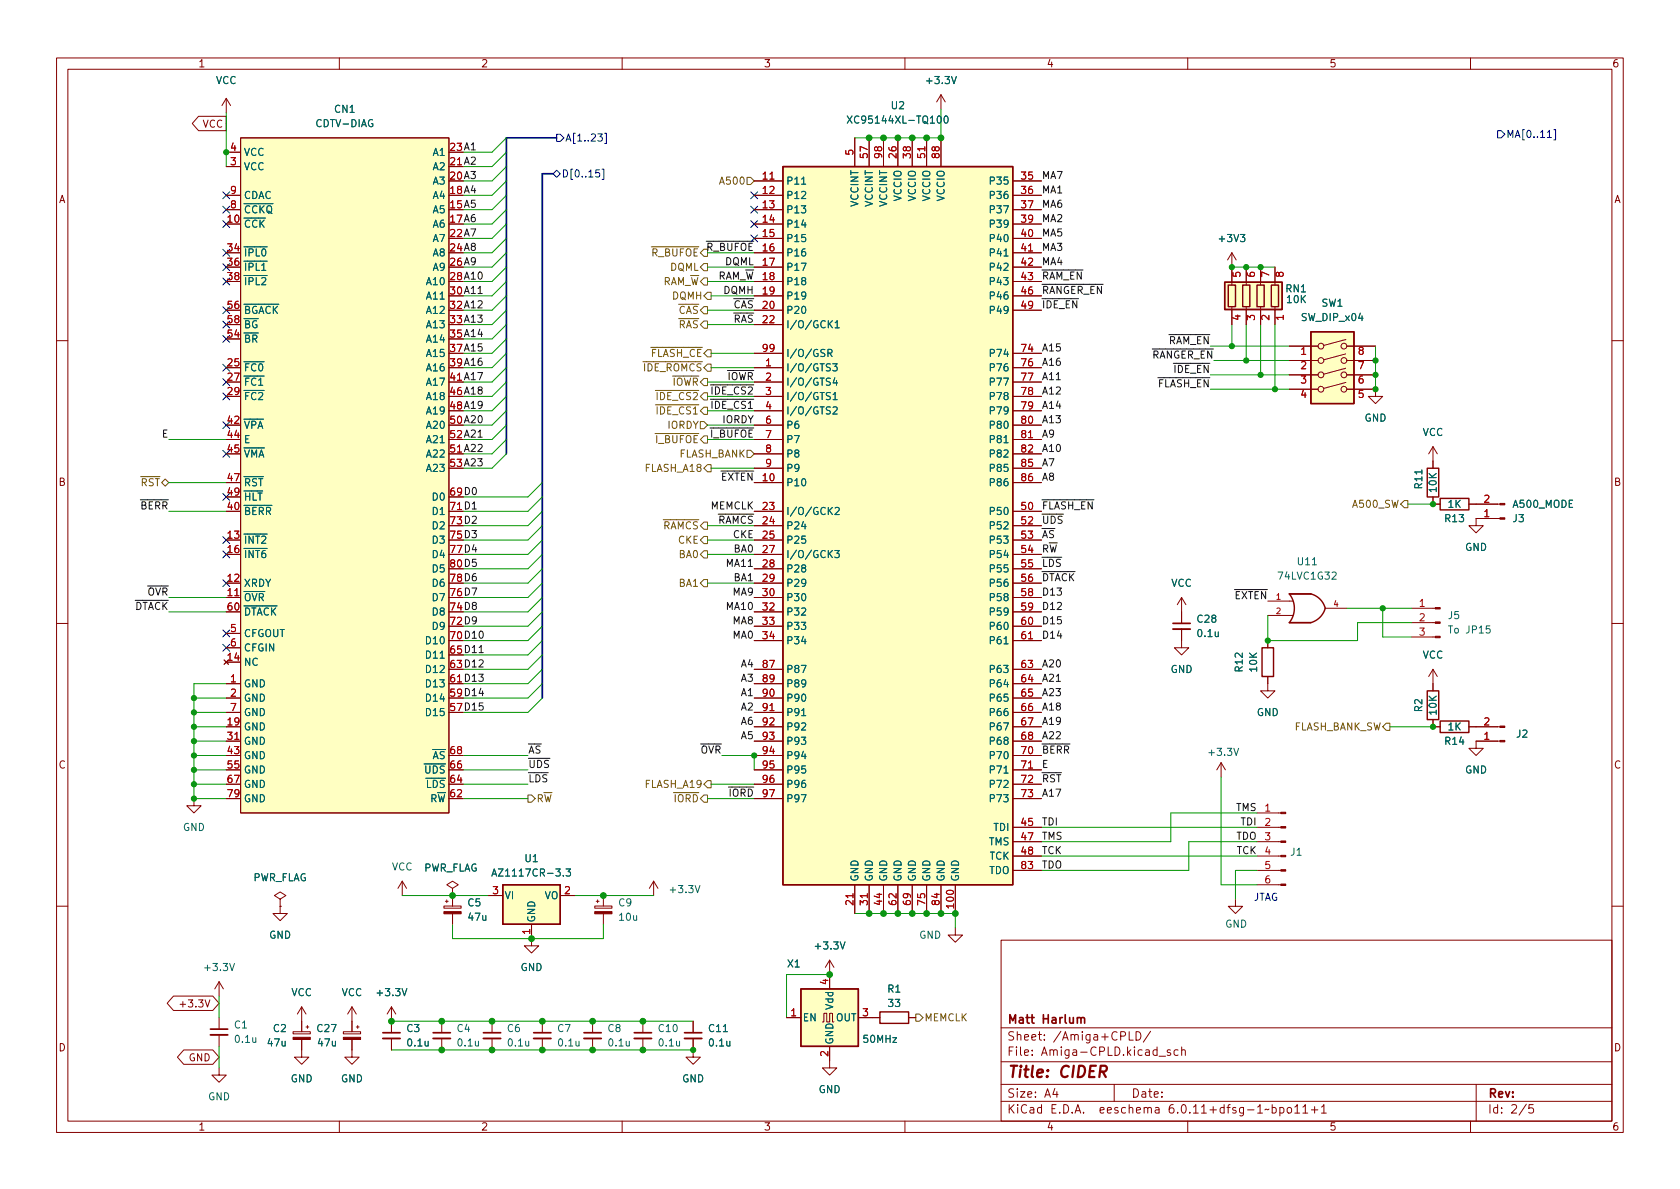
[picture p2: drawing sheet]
<svg xmlns="http://www.w3.org/2000/svg" width="297mm" height="210mm" viewBox="0 0 297 210" stroke-linecap="round" stroke-linejoin="round" font-family="sans-serif">
<g fill="none" stroke="#840000" stroke-width=".18">
<path d="M10 10.2h277v190.1h-277zM12 12.2h273v186.1h-273zM40 17.4l-.8 1.3M40 17.4v2.5M40 17.4l.8 1.3M60 10.2v2M110 10.2v2M160 10.2v2M166.4 16.8v2.5M166.4 16.8l-.8 1.2M166.4 16.8l.7 1.2M210 10.2v2"/>
<path d="M260 10.2v2M35.1 20.6h4.9v2.5h-4.9l-1.1-1.3zM40 39.6h2.5M40 29.5h2.5M40 26.9h2.5M40 37.1h2.5M40 34.5h2.5M42.5 24.4h36.9v119.4h-36.9zM133.3 39.6h5.1M133.3 37.1h5.1M133.3 34.5h5.1M133.3 32h5.1"/>
<path d="M151.1 24.4v5.1M153.7 24.4v5.1M156.2 24.4v5.1M158.7 24.4v5.1M161.3 24.4v5.1M163.8 24.4v5.1M166.4 24.4v5.1M179.1 39.6h5M179.1 37.1h5M179.1 34.5h5M179.1 32h5M40 44.7h2.5"/>
<path d="M40 47.2h2.5M40 49.8h2.5M40 59.9h2.5M40 54.9h2.5M40 57.4h2.5M133.3 44.7h5.1M133.3 47.2h5.1M133.3 49.8h5.1M133.3 54.9h5.1M133.3 57.4h5.1M133.3 42.2h5.1M133.3 52.3h5.1"/>
<path d="M179.1 44.7h5M179.1 47.2h5M179.1 49.8h5M179.1 54.9h5M179.1 42.2h5M179.1 52.3h5M217.8 44.7l-.8 1.3M217.8 44.7v5.7M217.8 54.2v3.2M217.8 44.7l.8 1.3M220.3 47.2v3.2M220.3 54.2v3.2"/>
<path d="M222.9 47.2v3.2M222.9 54.2v3.2M225.4 47.2v3.2M225.4 54.2v3.2M10 60.2h2M40 65h2.5M40 67.6h2.5M40 70.1h2.5M40 75.2h2.5M40 77.7h2.5M133.3 65h5.1M133.3 67.6h5.1"/>
<path d="M133.3 70.1h5.1M133.3 75.2h5.1M133.3 77.7h5.1M133.3 72.6h5.1M133.3 62.5h5.1M179.1 65h5M179.1 67.6h5M179.1 70.1h5M179.1 75.2h5M179.1 77.7h5M179.1 72.6h5M179.1 62.5h5"/>
<path d="M228 61.2h5M228 63.7h5M228 66.3h5M228 68.8h5M237.9 67.6l-3.8 1.1M237.9 65.1l-3.8 1.1M237.9 62.6l-3.8 1M237.9 60l-3.8 1.1M238.1 68.8h5.1v1.3h1.3l-1.3 1.3-1.3-1.3h1.3M238.1 61.2h5.1M238.1 63.7h5.1M238.1 66.3h5.1"/>
<path d="M253.4 79v3.8M253.4 79l-.8 1.3M253.4 79l.7 1.3M285 60.2h2M40 95.5h2.5M40 98h2.5M40 90.4h2.5M40 80.3h2.5M40 85.3h2.5M40 87.9h2.5M133.3 95.5h5.1M133.3 98h5.1"/>
<path d="M133.3 90.4h5.1M133.3 80.3h5.1M133.3 85.3h5.1M133.3 93h5.1M133.3 82.8h5.1M179.1 95.5h5M179.1 98h5M179.1 90.4h5M179.1 80.3h5M179.1 85.3h5M179.1 93h5M179.1 82.8h5"/>
<path d="M253.4 87.9v1.2h1.2M259.7 89.1h5.5M265.2 91.7h-4.2v1.3h1.3l-1.3 1.2-1.3-1.2h1.3M10 110.2h2M39.6 116.7l.8 .8M40 105.7h2.5M40 103.1h2.5M40 117.1h2.5M40 112h2.5M40 114.5h2.5M40 108.2h2.5M40.4 116.7l-.8 .8"/>
<path d="M133.3 105.7h5.1M133.3 103.1h5.1M133.3 108.2h5.1M133.3 100.6h5.1M133.3 110.7h5.1M133.3 113.3h5.1M133.3 118.4h5.1M179.1 105.7h5M179.1 103.1h5M179.1 108.2h5M179.1 100.6h5M179.1 110.7h5"/>
<path d="M179.1 113.3h5M179.1 118.4h5M208.9 111.2v3.3h1.3l-1.3 1.3-1.3-1.3h1.3M208.9 105.7l-.7 1.2M208.9 105.7v4.5M208.9 105.7l.8 1.2M224.2 119.6v2.6h1.2l-1.2 1.2-1.3-1.2h1.3M224.2 108.8h4.4M224.2 106.3h4.4M224.2 113.3v1.2M234.3 107.6h3.8M249.6 112.6h4.2"/>
<path d="M249.6 110.1h4.2M249.6 107.6h4.2M253.4 118.4l-.8 1.2M253.4 118.4v3.8M253.4 118.4l.7 1.2M285 110.2h2M40 128.5h2.5M40 131.1h2.5M40 120.9h2.5M40 123.4h2.5M40 133.6h2.5M40 136.1h2.5"/>
<path d="M40 138.7h2.5M40 126h2.5M79.4 133.6h2.5M79.4 136.1h2.5M79.4 138.7h2.5M133.3 128.5h5.1M133.3 131.1h5.1M133.3 120.9h5.1M133.3 123.4h5.1M133.3 133.6h5.1M133.3 136.1h5.1M133.3 138.7h5.1"/>
<path d="M133.3 126h5.1M179.1 128.5h5M179.1 131.1h5M179.1 120.9h5M179.1 123.4h5M179.1 133.6h5M179.1 136.1h5M179.1 138.7h5M179.1 126h5M215.9 134.9l-.8 1.2M215.9 134.9v2.5M215.9 134.9l.8 1.2"/>
<path d="M253.4 127.2v1.3h1.2M259.7 128.5h5.5M265.2 131.1h-4.2v1.2h1.3l-1.3 1.3-1.3-1.3h1.3M34.3 141.2v1.3h1.3l-1.3 1.3-1.3-1.3h1.3M40 141.2h2.5M49.5 159l1-.6-1-.7-1 .7 1 .6v1.3M71.1 155.8l-.7 1.3M71.1 155.8v2.6M71.1 155.8l.8 1.3M78.7 159.4h.5M79 159.1v.5M79.4 141.2h2.5"/>
<path d="M80 157.1l1-.6-1-.7-1 .7 1 .6v1.3M80 158.4h.1M80 158.4v1.8M86.4 158.4h2.5M99.1 158.4h2.5M105.4 159.4h.5M105.7 159.1v.5M106.7 158.4v1.8M115.6 155.8l-.8 1.3M115.6 155.8v2.6M115.6 155.8l.7 1.3M133.3 141.2h5.1"/>
<path d="M151.1 156.5v5M153.7 156.5v5M156.2 156.5v5M158.7 156.5v5M161.3 156.5v5M163.8 156.5v5M166.4 156.5v5M168.9 156.5v5M179.1 141.2h5M179.1 153.9h5M179.1 151.4h5M179.1 148.8h5"/>
<path d="M179.1 146.3h5M218.4 159v1.3h1.3l-1.3 1.2-1.2-1.2h1.2M222.2 156.5h4.3M222.2 153.9h4.3M222.2 151.4h4.3M222.2 148.8h4.3M222.2 146.3h4.3M222.2 143.8h4.3M10 160.2h2M30.7 176.1h6.9l1.1 1.3-1.1 1.3h-6.9l-1.1-1.3zM36.3 176.8l.4 1.3 .4-1.3M38.7 173.6v2.5"/>
<path d="M38.7 180v2M38.7 173.6l-.7 1.3M38.7 173.6l.8 1.3M49.5 160.3h.1M49.5 160.3v1.2h1.3l-1.3 1.3-1.2-1.3h1.2M53.3 178v4.4M53.3 178l.8 1.3M53.3 178l-.7 1.3M62.2 178l.8 1.3M62.2 178v4.4M62.2 178l-.7 1.3M69.2 178l-.7 1.3"/>
<path d="M69.2 178v4.6M69.2 178l.8 1.3M78.5 160.2h3v.4h-3zM80 161.6v1.8M94 163.4v3.9h1.2l-1.2 1.2-1.3-1.2h1.3M105.2 160.2h3v.4h-3zM106.7 161.6v1.8M139.1 180h2.5M146.7 169.8l-.8 1.3M146.7 169.8v5.1M146.7 169.8l.7 1.3M151.8 180h3.8"/>
<path d="M160.7 180h1.2M168.9 164.1v1.2h1.3l-1.3 1.3-1.3-1.3h1.3M177 166.3h108v32h-108zM285 160.2h2M32.5 185.7h5.1l1.1 1.2-1.1 1.3h-5.1l-1.1-1.3zM38.7 188.8v1.3h1.3l-1.3 1.3-1.2-1.3h1.2M38.7 183v2M51.8 182.4h3.1v.4h-3.1zM53.3 183.8v3.1h-1.2l1.2 1.3 1.3-1.3h-1.3M54.1 181.6h.5M54.4 181.4v.5M60 198.3v2"/>
<path d="M60.7 182.4h3.1v.4h-3.1zM62.2 183.8v3.1h-1.2l1.2 1.3 1.3-1.3h-1.3M63 181.6h.5M63.2 181.4v.5M69.2 183.6v2.1M78.1 180.6v2M78.1 183.6v2.1M87 180.6v2M87 183.6v2.1M95.9 180.6v2M95.9 183.6v2.1M104.8 180.6v2"/>
<path d="M104.8 183.6v2.1M110 198.3v2M113.7 180.6v2M113.7 183.6v2.1M122.6 183.6v3.3h-1.3l1.3 1.3 1.2-1.3h-1.2M122.6 180.6v2M145.4 180.7h.3v-1.5h.5v1.5h.5v-1.5h.5v1.5h.2M146.7 185v3.8h1.3l-1.3 1.3-1.3-1.3h1.3M160 198.3v2M177 194.8h108M177 191.8h108M177 187.8h108"/>
<path d="M177 181.8h108M182.5 186.5v.1M182.5 185.7v.1M184.6 183.8v.1M184.6 183v.1M197 191.8v3M200.9 182.4a.76 .76 0 0 1 .8 .8 .76 .76 0 0 1-.8 .7zM203.4 182.4l-1.3 1.9M204.3 195.9h.6v.9M204.9 196.2l-.5 .1a.29 .29 0 0 0-.2 .2 .29 .29 0 0 0 .2 .3h.5M208.3 185.7l-.4-.1-.3 .3v.4l.1 .3h.6M208.9 185.8l.2-.2 .4 .1 .1 .9"/>
<path d="M208.9 185.1v1.5M210 198.3v2M228.9 196.8h.9M230.4 195.8l.4-.5v1.5M230.4 196.8h.8M231.9 196.3h1.1M232.4 195.7v1.1M233.6 195.8l.5-.5v1.5M233.6 196.8h.9M260 198.3v2M261 191.8v6.5M271.1 195.3h-.7l-.1 .7 .2-.1 .5 .1 .2 .2-.1 .5-.2 .1-.6-.1"/>
<circle cx="233.6" cy="66.3" r=".51"/>
<circle cx="233.6" cy="68.8" r=".51"/>
<circle cx="233.6" cy="61.2" r=".51"/>
<circle cx="233.6" cy="63.7" r=".51"/>
<circle cx="237.6" cy="68.8" r=".51"/>
<circle cx="237.6" cy="66.3" r=".51"/>
<circle cx="237.6" cy="63.7" r=".51"/>
<circle cx="237.6" cy="61.2" r=".51"/>
</g>
<g fill="#840000" stroke="#840000" stroke-width=".18">
<path d="M265.2 89h.9v.3h-.9z"/>
<path d="M265.2 91.6h.9v.2h-.9z"/>
<path d="M253.8 112.5h.8v.3h-.8z"/>
<path d="M253.8 110h.8v.2h-.8z"/>
<path d="M253.8 107.4h.8v.3h-.8z"/>
<path d="M265.2 128.4h.9v.2h-.9z"/>
<path d="M265.2 130.9h.9v.3h-.9z"/>
<path d="M226.5 156.3h.8v.3h-.8z"/>
<path d="M226.5 153.8h.8v.2h-.8z"/>
<path d="M226.5 151.3h.8v.2h-.8z"/>
<path d="M226.5 148.7h.8v.3h-.8z"/>
<path d="M226.5 146.2h.8v.2h-.8z"/>
<path d="M226.5 143.6h.8v.3h-.8z"/>
<path d="M105.2 161.2h3v.4h-3z"/>
<path d="M51.8 183.4h3.1v.4h-3.1z"/>
<path d="M60.7 183.4h3.1v.4h-3.1z"/>
<path d="M78.5 161.2h3v.4h-3z"/>
</g>
<g fill="#ffffc2" stroke="#ffffc2" stroke-width=".18">
<path d="M228 110.1h3.8z"/>
<path d="M228 105h3.8z"/>
<path d="M141.6 174.9h10.2v10.1h-10.2z"/>
<path d="M231.8 58.7h7.6v12.7h-7.6z"/>
<path d="M216.5 49.9h10.2v4.8h-10.2z"/>
<path d="M42.5 24.4h36.9v119.4h-36.9z"/>
<path d="M138.4 29.5h40.7v127h-40.7z"/>
<path d="M88.9 156.5h10.2v6.9h-10.2z"/>
</g>
<g fill="none" stroke="#840000" stroke-width=".25">
<path d="M138.4 29.5h40.7v127h-40.7zM216.5 49.9h10.2v4.8h-10.2zM217.2 50.4h1.2v3.8h-1.2zM219.7 50.4h1.3v3.8h-1.3zM222.2 50.4h1.3v3.8h-1.3zM224.8 50.4h1.3v3.8h-1.3zM231.8 58.7h7.6v12.7h-7.6zM252.3 82.8h2.1v5.1h-2.1zM254.6 88.1h5.1v2.1h-5.1zM223.1 114.5h2.1v5.1h-2.1zM231.8 105a3.6 3.6 0 0 1 2.5 2.6 3.7 3.7 0 0 1-2.5 2.5h-3.8a4.1 4.1 0 0 0 0-5.1h3.8M252.3 122.2h2.1v5h-2.1z"/>
<path d="M254.6 127.5h5.1v2h-5.1zM88.9 156.5h10.2v6.9h-10.2zM141.6 174.9h10.2v10.1h-10.2zM155.6 178.9h5.1v2.1h-5.1z"/>
</g>
<g fill="none" stroke="#006464" stroke-width=".18">
<path d="M168.2 13.5l.5 1.3 .4-1.3M65.9 21.2a.59 .59 0 0 0-.8 .6 .59 .59 0 0 0 .8 .6v-.5h-.2M141.7 32.6h.8M165.8 20.6l.2-.1a.68 .68 0 0 1 .4 .6 .68 .68 0 0 1-.4 .7l-.2-.1-.1-.4zM167 20.6l.2-.1a.68 .68 0 0 1 .5 .6 .68 .68 0 0 1-.5 .7l-.2-.1-.1-.4zM43.1 43.6h4.1M43.1 53.8h6.2M146.6 57.2l.6 .8M147.2 56.7l-.7 .7M147.7 57.1l.3-.4v1.3M147.7 58h.7M177.5 45.3h.7"/>
<path d="M219.3 41.5h.8l-.4 .4 .3 .2v.5l-.1 .1-.6-.1M43.1 64h3.6M43.1 74.1h3.5M44.2 79.2h2.6M146.4 62.4h.6l.1-.2v-.3l-.7-.1v1.3M146.7 62.4l.4 .7M146.8 69.5l-.5-.1-.1 .1v.4l.5 .2 .1 .3-.2 .3-.5-.1M147.2 64.3h.8l-.4 .5 .4 .1v.6l-.2 .1-.6-.1M147.3 69.8l.4-.4v1.3M147.3 72.1l.5-.2 .2 .4-.8 .9h.8M147.3 70.7h.7M147.6 66.8l-.3 .9h.8"/>
<path d="M147.9 67.3v.8M177.5 78.3h.7M43.1 94.4h4.1M43.1 84.3h3.5M146.6 90.3l.6 .7M146.6 97.9l.6 .7M147.2 89.7l-.7 .7M147.2 97.3l-.7 .8M147.6 97.3h.8l-.4 .5 .3 .1v.6l-.2 .1-.5-.1M147.7 89.8l.4-.1 .3 .4-.8 .9h.8M232 99.9h.8M251.4 83.1v.7"/>
<path d="M77.8 116.4h.7M177.5 113.9h.7M214.9 111.7v.8l.3 .1 .2-.1M215.4 111.7v.9M235.5 101.3l.5-.1 .3 .3-.8 .9h.8M75 135.1h1.3M76.5 132.5h2.3M141.7 126.6h.8M177.5 136.7h.7M218.2 132.3l.4 1.3 .4-1.3M99.6 154.8v.1M100.1 153.7h.8l-.4 .4 .3 .2v.5l-.2 .1-.5-.1"/>
<path d="M122.9 156.6l.4 1.3 .5-1.3M40.6 170.4l.4 1.2 .5-1.2M71.1 174.8l.4 1.3 .4-1.3M148.6 166.6l.4 1.2 .4-1.2M44.7 183.5v.8h.3l.2-.1M45.2 183.5v.8M75.2 184.1v.8l.3 .1 .2-.1M75.7 184.1v.9M84.1 184.1v.8l.3 .1 .2-.1M84.6 184.1v.9M92.9 184.1l.1 .8 .3 .1 .2-.1M93.5 184.1v.9"/>
<path d="M101.8 184.1l.1 .8 .3 .1 .2-.1M102.4 184.1v.9M110.7 184.1l.1 .8 .3 .1 .2-.1M111.3 184.1v.9M119.6 184.1l.1 .8 .3 .1 .2-.1M120.2 184.1v.9M127.9 182.4h.7M128.5 184.1l.1 .8 .3 .1 .1-.1M129 184.1v.9"/>
</g>
<path d="M207.4 111.2h3M37.2 183h3.1M67.7 183.6h3M76.6 183.6h3M85.5 183.6h3M94.4 183.6h3M103.3 183.6h3M112.1 183.6h3.1M121 183.6h3.1" fill="none" stroke="#840000" stroke-width=".33"/>
<path d="M207.4 110.2h3M37.2 182h3.1M67.7 182.6h3M76.6 182.6h3M85.5 182.6h3M94.4 182.6h3M103.3 182.6h3M112.1 182.6h3.1M121 182.6h3.1" fill="none" stroke="#840000" stroke-width=".3"/>
<g fill="none" stroke="#a90000" stroke-width=".18">
<path d="M136.1 31.7h.8M163.5 26v.7M181.9 44.4h.7M218 48.2v.6l.6 .1-.1-.2v-.4l.2-.2 .4 .1 .2 .2-.2 .5M218.8 55.7v.8l-.9-.3M220.5 56.6v-.8l.5 .4 .1-.4h.6l.1 .2-.1 .6M220.5 48.3l.1 .3a.86 .86 0 0 0 1.2 0l-.1-.4-.4-.1-.3 .3 .1 .4 .2 .1M224.3 55.8v.8l-.9-.8-.3 .2 .1 .5M224.3 48.6l-1.2-.5v.8M226.2 48.4l.2-.3 .4 .1 .1 .2-.1 .4-.4 .1-.2-.1-.2-.6-.1-.1-.2 .2-.1 .3 .1 .2 .2 .1 .3-.3M226.9 56.1h-1.3l.4 .4M181.9 77.4h.7"/>
<path d="M230.1 66.5h.8l-.5 .5 .4 .1v.5l-.2 .2-.5-.2M230.1 61.8l.4-.4v1.3M230.1 64.1l.5-.2 .3 .4-.8 .9h.8M230.4 69l-.3 .9h.8M240.2 63.9h.9l-.6 1.3M240.5 61.9l-.2-.2 .1-.2 .1-.1 .4 .1 .1 .1v.2l-.6 .2-.1 .2 .1 .4 .1 .1 .4-.1 .1-.2v-.3l-.2-.2M240.9 66.5h-.4a.85 .85 0 0 0 0 1.3l.5-.2v-.4l-.2-.2h-.4l-.1 .2M241 69h-.6l-.1 .6 .2-.1 .4 .1 .1 .1v.5l-.2 .1-.5-.1M41.5 105.3h.7M181.9 113h.7M41.5 130.7h.7M136.1 125.7h.8"/>
<path d="M181.9 135.8h.7M150.8 158v.8M153.4 158v.8"/>
</g>
<g fill="none" stroke="#725600" stroke-width=".18">
<path d="M132.1 31.4h.6l.6 .6-.6 .6h-.6zM115.2 43.6h8.4M123.8 47.2l.7-.6h.6v1.3h-.6zM125.1 51.7h.6v1.3h-.6l-.6-.7zM113.7 64h1.8M115.1 61.4h9.1M115.8 76.7h2.9M115.9 69h3M123.8 74.5h.7l.6 .7-.6 .6h-.7zM132.1 79.6h.6l.6 .7-.6 .6h-.6zM24.9 84.3h3.4M117.3 91.9h6.3"/>
<path d="M123.8 95.5l.7-.6h.6v1.2h-.6zM124.5 97.4h.6v1.3h-.6l-.7-.7zM125.1 82.2h.6v1.2h-.6l-.6-.6zM248.3 88.5h.6v1.3h-.6l-.7-.7zM124.5 102.5h.6v1.3h-.6l-.7-.7zM125.1 138h.6v1.3h-.6l-.6-.6zM245.1 127.9h.6v1.3h-.6l-.6-.7zM93.3 140.6h.7l.6 .6-.6 .7h-.7zM96.2 140.2h1.4M161.9 179.3h.7l.6 .7-.6 .6h-.7z"/>
</g>
<g fill="none" stroke="#000084" stroke-width=".18">
<path d="M39.4 33.9l1.2 1.2M39.4 36.5l1.2 1.2M39.4 39l1.2 1.2M40.6 33.9l-1.2 1.2M40.6 36.5l-1.2 1.2M40.6 39l-1.2 1.2M97.8 30.7l.6-.6 .7 .6-.7 .7zM98.4 23.7h.7l.6 .7-.6 .6h-.7zM105.7 23.7h.8l-.4 .5 .3 .1v.5l-.1 .2-.6-.2M106 30h-.6l-.1 .6 .2-.1 .4 .1 .1 .2v.4l-.2 .1-.5-.1M106.5 29.9h.3v1.8h-.3M106.9 23.6h.3v1.8h-.3"/>
<path d="M132.7 33.9l1.3 1.2M132.7 39l1.3 1.2M132.7 36.5l1.3 1.2M134 33.9l-1.3 1.2M134 39l-1.3 1.2M134 36.5l-1.3 1.2M264.8 23.1h.6l.7 .6-.7 .7h-.6zM274.7 22.9h.3v1.8h-.3M39.4 59.3l1.2 1.2M39.4 56.8l1.2 1.2M39.4 54.2l1.2 1.3M39.4 49.2l1.2 1.2"/>
<path d="M39.4 46.6l1.2 1.2M39.4 44.1l1.2 1.2M40.6 59.3l-1.2 1.2M40.6 56.8l-1.2 1.2M40.6 54.2l-1.2 1.3M40.6 49.2l-1.2 1.2M40.6 46.6l-1.2 1.2M40.6 44.1l-1.2 1.2M132.7 41.5l1.3 1.3M134 41.5l-1.3 1.3M39.4 69.5l1.2 1.2M39.4 79.6l1.2 1.3"/>
<path d="M39.4 74.6l1.2 1.2M39.4 64.4l1.2 1.2M39.4 66.9l1.2 1.3M40.6 69.5l-1.2 1.2M40.6 79.6l-1.2 1.3M40.6 74.6l-1.2 1.2M40.6 64.4l-1.2 1.2M40.6 66.9l-1.2 1.3M39.4 97.4l1.2 1.2M39.4 87.3l1.2 1.2M39.4 94.9l1.2 1.2M40.6 97.4l-1.2 1.2"/>
<path d="M40.6 87.3l-1.2 1.2M40.6 94.9l-1.2 1.2M39.4 111.4l1.2 1.2M39.4 113.9l1.2 1.3M39.4 102.5l1.2 1.2M40.6 111.4l-1.2 1.2M40.6 113.9l-1.2 1.3M40.6 102.5l-1.2 1.2"/>
</g>
<path d="M84.7 115.4h.7M93.7 134.5v1l.3 .2h.2l.2-.2v-1M95.1 134.5a.64 .64 0 0 1 .7 .6 .64 .64 0 0 1-.7 .6zM97 134.5h-.5l-.2 .1v.3l.6 .3 .1 .3-.3 .2h-.4" fill="none" stroke="#0f0f0f" stroke-width=".18"/>
<path d="M97.8 30.7h-1.9v92.7M98.4 24.4h-8.9v55.9" fill="none" stroke="#000084" stroke-width=".3"/>
<g fill="none" stroke="#009600" stroke-width=".18">
<path d="M40 19.9v9.6M166.4 19.3v5.1h-15.3M89.5 26.9l-2.5 2.6h-5.1M89.5 29.5l-2.5 2.5h-5.1M89.5 32l-2.5 2.5h-5.1M89.5 24.4l-2.5 2.5h-5.1M89.5 34.5l-2.5 2.6h-5.1M89.5 37.1l-2.5 2.5h-5.1M89.5 39.6l-2.5 2.6h-5.1M89.5 59.9l-2.5 2.6h-5.1M89.5 52.3l-2.5 2.6h-5.1M89.5 57.4l-2.5 2.5h-5.1"/>
<path d="M89.5 49.8l-2.5 2.5h-5.1M89.5 47.2l-2.5 2.6h-5.1M89.5 44.7l-2.5 2.5h-5.1M89.5 42.2l-2.5 2.5h-5.1M89.5 54.9l-2.5 2.5h-5.1M125.1 54.9h8.2M125.1 49.8h8.2M125.1 47.2h8.2M125.1 44.7h8.2M125.1 57.4h8.2M125.7 52.3h7.6M217.8 57.4v3.8"/>
<path d="M217.8 47.2h7.6M220.3 57.4v6.3M222.9 57.4v8.9M225.4 57.4v11.4M29.8 77.7h10.2M89.5 72.6l-2.5 2.6h-5.1M89.5 75.2l-2.5 2.5h-5.1M89.5 67.6l-2.5 2.5h-5.1M89.5 70.1l-2.5 2.5h-5.1M89.5 77.7l-2.5 2.6h-5.1M89.5 62.5l-2.5 2.5h-5.1M89.5 65l-2.5 2.6h-5.1"/>
<path d="M125.1 75.2h8.2M125.1 77.7h8.2M125.1 70.1h8.2M125.1 72.6h8.2M125.1 67.6h8.2M125.7 62.5h7.6M125.7 65h7.6M214 61.2h14M214 66.3h14M214 68.8h14M214.6 63.7h13.4M243.2 61.2v7.6"/>
<path d="M29.8 90.4h10.2M29.8 85.3h10.2M89.5 80.3l-2.5 2.5h-5.1M95.9 90.4l-2.6 2.6h-11.4M95.9 95.5l-2.6 2.5h-11.4M95.9 87.9l-2.6 2.5h-11.4M95.9 85.3l-2.6 2.6h-11.4M95.9 93l-2.6 2.5h-11.4M95.9 98l-2.6 2.6h-11.4M125.1 93h8.2M125.1 98h8.2M125.1 95.5h8.2"/>
<path d="M125.7 82.8h7.6M248.9 89.1h4.5M29.8 108.2h10.2M29.8 105.7h10.2M95.9 105.7l-2.6 2.5h-11.4M95.9 103.1l-2.6 2.6h-11.4M95.9 100.6l-2.6 2.5h-11.4M95.9 108.2l-2.6 2.5h-11.4M95.9 110.7l-2.6 2.6h-11.4M95.9 118.4l-2.6 2.5h-11.4M95.9 113.3l-2.6 2.5h-11.4M95.9 115.8l-2.6 2.6h-11.4"/>
<path d="M125.1 103.1h8.2M224.2 108.8v4.5h15.8v-3.2h9.6M238.1 107.6h11.5M244.5 107.6v5h5.1M34.3 123.4h5.7M34.3 138.7h5.7M34.3 128.5h5.7M34.3 133.6h5.7M34.3 126h5.7M34.3 131.1h5.7M34.3 136.1h5.7M40 120.9h-5.7v20.3h5.7"/>
<path d="M81.9 138.7h11.4M81.9 133.6h11.4M81.9 136.1h11.4M95.9 120.9l-2.6 2.5h-11.4M95.9 123.4l-2.6 2.6h-11.4M125.7 138.7h7.6M127.6 133.6h5.7v2.5M215.9 137.4v19.1h6.3M245.7 128.5h7.7M71.1 158.4h15.3M81.9 141.2h11.4M101.6 158.4h14"/>
<path d="M125.1 141.2h8.2M184.1 151.4h38.1M184.1 146.3h38.1M222.2 148.8h-12v5.1h-26.1M222.2 153.9h-3.8v5.1M222.2 143.8h-15.2v5h-22.9M38.7 176.1v3.9M80 163.4v2.6h26.7v-2.6M146.7 172.3h-7.6v7.7M151.1 161.5h17.8v2.6M38.7 185v3.8M69.2 180.6h53.4"/>
<path d="M69.2 185.7h53.4"/>
</g>
<g fill="#009600" stroke="#009600" stroke-width=".18">
<circle cx="161.3" cy="24.4" r=".51"/>
<circle cx="158.8" cy="24.4" r=".51"/>
<circle cx="153.7" cy="24.4" r=".51"/>
<circle cx="156.2" cy="24.4" r=".51"/>
<circle cx="163.8" cy="24.4" r=".51"/>
<circle cx="166.4" cy="24.4" r=".51"/>
<circle cx="161.3" cy="161.5" r=".51"/>
<circle cx="133.3" cy="133.6" r=".46"/>
<circle cx="163.8" cy="161.5" r=".51"/>
<circle cx="166.4" cy="161.5" r=".51"/>
<circle cx="168.9" cy="161.5" r=".51"/>
<circle cx="224.2" cy="113.3" r=".46"/>
<circle cx="222.9" cy="66.3" r=".46"/>
<circle cx="220.3" cy="63.7" r=".46"/>
<circle cx="220.3" cy="47.2" r=".46"/>
<circle cx="217.8" cy="47.2" r=".46"/>
<circle cx="222.9" cy="47.2" r=".46"/>
<circle cx="217.8" cy="61.2" r=".46"/>
<circle cx="243.2" cy="66.3" r=".46"/>
<circle cx="243.2" cy="63.7" r=".46"/>
<circle cx="243.2" cy="68.8" r=".46"/>
<circle cx="225.4" cy="68.8" r=".46"/>
<circle cx="253.4" cy="128.5" r=".46"/>
<circle cx="244.5" cy="107.6" r=".46"/>
<circle cx="253.4" cy="89.1" r=".46"/>
<circle cx="153.7" cy="161.5" r=".51"/>
<circle cx="146.7" cy="172.3" r=".51"/>
<circle cx="104.8" cy="185.7" r=".51"/>
<circle cx="104.8" cy="180.6" r=".51"/>
<circle cx="87" cy="185.7" r=".51"/>
<circle cx="95.9" cy="185.7" r=".51"/>
<circle cx="94" cy="166" r=".51"/>
<circle cx="78.1" cy="185.7" r=".51"/>
<circle cx="87" cy="180.6" r=".51"/>
<circle cx="156.2" cy="161.5" r=".51"/>
<circle cx="158.8" cy="161.5" r=".51"/>
<circle cx="113.7" cy="180.6" r=".51"/>
<circle cx="113.7" cy="185.7" r=".51"/>
<circle cx="122.6" cy="185.7" r=".46"/>
<circle cx="95.9" cy="180.6" r=".51"/>
<circle cx="78.1" cy="180.6" r=".51"/>
<circle cx="69.2" cy="180.6" r=".51"/>
<circle cx="80" cy="158.4" r=".51"/>
<circle cx="106.7" cy="158.4" r=".51"/>
<circle cx="34.3" cy="123.4" r=".46"/>
<circle cx="34.3" cy="133.6" r=".46"/>
<circle cx="34.3" cy="126" r=".46"/>
<circle cx="34.3" cy="131.1" r=".46"/>
<circle cx="34.3" cy="128.5" r=".46"/>
<circle cx="34.3" cy="138.7" r=".46"/>
<circle cx="34.3" cy="141.2" r=".46"/>
<circle cx="34.3" cy="136.1" r=".46"/>
<circle cx="40" cy="26.9" r=".46"/>
</g>
<g font-size="2.8" fill="#840000">
<text x="178" y="191.2">Title:</text>
<text x="187.3" y="191.2">CIDER</text>
</g>
<g font-size="2.1" fill="#840000">
<text x="178" y="184.5">Sheet:</text>
<text x="178" y="181.5">Matt</text>
<text x="184.2" y="181.5">Harlum</text>
<text x="186.2" y="184.5">/Amiga+CPLD/</text>
<text x="178" y="187.2">File:</text>
<text x="184.4" y="187.2">Amiga-CPLD.kicad_sch</text>
<text x="178" y="197.4">KiCad</text>
<text x="178" y="194.6">Size:</text>
<text x="184.7" y="194.6">A4</text>
<text x="185.7" y="197.4">E.D.A.</text>
<text x="194.6" y="197.4">eeschema</text>
<text x="200" y="194.6">Date:</text>
<text x="207" y="197.4">6.0.11+dfsg-1~bpo11+1</text>
<text x="263" y="194.6">Rev:</text>
<text x="263" y="197.4">Id:</text>
<text x="267.1" y="197.4">2/5</text>
</g>
<g font-size="1.8" fill="#840000">
<text x="35" y="12.3">1</text>
<text x="85" y="12.3">2</text>
<text x="135" y="12.3">3</text>
<text x="185" y="12.3">4</text>
<text x="235" y="12.3">5</text>
<text x="285" y="12.3">6</text>
<text x="35.7" y="23">VCC</text>
<text x="79.4" y="26.7">23 A1</text>
<text x="79.4" y="34.3">18 A4</text>
<text x="79.4" y="31.7">20 A3</text>
<text x="10.4" y="36.3">A</text>
<text x="79.4" y="36.8">15 A5</text>
<text x="79.4" y="39.4">17 A6</text>
<text x="79.4" y="41.9">22 A7</text>
<text x="285.4" y="36.3">A</text>
<text x="79.4" y="44.4">24 A8</text>
<text x="79.4" y="47">26 A9</text>
<text x="79.4" y="49.5">28 A10</text>
<text x="79.4" y="52.1">30 A11</text>
<text x="79.4" y="54.6">32 A12</text>
<text x="79.4" y="57.1">33 A13</text>
<text x="79.4" y="59.7">35 A14</text>
<text x="79.4" y="62.2">37 A15</text>
<text x="79.4" y="64.8">39 A16</text>
<text x="79.4" y="69.8">46 A18</text>
<text x="79.4" y="72.4">48 A19</text>
<text x="79.4" y="74.9">50 A20</text>
<text x="79.4" y="77.5">52 A21</text>
<text x="79.4" y="82.5">53 A23</text>
<text x="10.3" y="86.3">B</text>
<text x="79.4" y="87.6">69 D0</text>
<text x="285.3" y="86.3">B</text>
<text x="79.4" y="92.7">73 D2</text>
<text x="79.4" y="95.2">75 D3</text>
<text x="79.4" y="97.8">77 D4</text>
<text x="79.4" y="100.3">80 D5</text>
<text x="79.4" y="107.9">74 D8</text>
<text x="79.4" y="105.4">76 D7</text>
<text x="79.4" y="102.9">78 D6</text>
<text x="79.4" y="113">70 D10</text>
<text x="79.4" y="110.5">72 D9</text>
<text x="79.4" y="118.1">63 D12</text>
<text x="79.4" y="115.6">65 D11</text>
<text x="79.4" y="125.7">57 D15</text>
<text x="79.4" y="123.2">59 D14</text>
<text x="10.3" y="136.3">C</text>
<text x="285.3" y="136.3">C</text>
<text x="31.5" y="178.5">+3.3V</text>
<text x="10.3" y="186.3">D</text>
<text x="33.3" y="188.1">GND</text>
<text x="285.3" y="186.3">D</text>
<text x="35" y="200.3">1</text>
<text x="85" y="200.3">2</text>
<text x="135" y="200.3">3</text>
<text x="185" y="200.3">4</text>
<text x="235" y="200.3">5</text>
<text x="285" y="200.3">6</text>
</g>
<g font-size="1.8" fill="#006464">
<text x="38.1" y="15.2">VCC</text>
<text x="163.5" y="15.2">+3.3V</text>
<text x="55.7" y="22.9">CDTV-DIAG</text>
<text x="59" y="20.3">CN1</text>
<text x="149.5" y="22.2">XC95144XL-TQ100</text>
<text x="157.4" y="19.7">U2</text>
<text x="43.1" y="27.9">VCC</text>
<text x="76.4" y="27.9">A1</text>
<text x="43.1" y="30.5">VCC</text>
<text x="43.1" y="35.6">CDAC</text>
<text x="76.4" y="35.6">A4</text>
<text x="76.4" y="33">A3</text>
<text x="76.4" y="30.5">A2</text>
<text x="138.9" y="33">P11</text>
<text x="138.9" y="35.6">P12</text>
<text x="159.8" y="35.7" transform="rotate(-90 159.8 35.7)">VCCIO</text>
<text x="162.3" y="35.7" transform="rotate(-90 162.3 35.7)">VCCIO</text>
<text x="164.9" y="35.7" transform="rotate(-90 164.9 35.7)">VCCIO</text>
<text x="167.4" y="35.7" transform="rotate(-90 167.4 35.7)">VCCIO</text>
<text x="174.7" y="33">P35</text>
<text x="174.7" y="35.6">P36</text>
<text x="43.1" y="40.6">~{CCK}</text>
<text x="43.1" y="38.1">~{CCKQ}</text>
<text x="76.4" y="38.1">A5</text>
<text x="76.4" y="40.6">A6</text>
<text x="138.9" y="38.1">P13</text>
<text x="138.9" y="40.6">P14</text>
<text x="152.2" y="36.7" transform="rotate(-90 152.2 36.7)">VCCINT</text>
<text x="154.7" y="36.7" transform="rotate(-90 154.7 36.7)">VCCINT</text>
<text x="157.2" y="36.7" transform="rotate(-90 157.2 36.7)">VCCINT</text>
<text x="174.7" y="38.1">P37</text>
<text x="174.7" y="40.6">P39</text>
<text x="43.1" y="45.7">~{IPL0}</text>
<text x="76.4" y="43.2">A7</text>
<text x="76.4" y="45.7">A8</text>
<text x="138.9" y="43.2">P15</text>
<text x="138.9" y="45.7">P16</text>
<text x="174.7" y="43.2">P40</text>
<text x="174.7" y="45.7">P41</text>
<text x="215.2" y="43.2">+3V3</text>
<text x="43.1" y="48.3">~{IPL1}</text>
<text x="43.1" y="50.8">~{IPL2}</text>
<text x="75.2" y="50.8">A10</text>
<text x="75.2" y="53.3">A11</text>
<text x="76.4" y="48.3">A9</text>
<text x="138.9" y="48.3">P17</text>
<text x="138.9" y="50.8">P18</text>
<text x="138.9" y="53.3">P19</text>
<text x="174.7" y="48.3">P42</text>
<text x="174.7" y="50.8">P43</text>
<text x="174.7" y="53.3">P46</text>
<text x="227.2" y="52.1">RN1</text>
<text x="227.3" y="54">10K</text>
<text x="43.1" y="55.9">~{BGACK}</text>
<text x="43.1" y="58.4">~{BG}</text>
<text x="75.2" y="55.9">A12</text>
<text x="75.2" y="58.4">A13</text>
<text x="138.9" y="55.9">P20</text>
<text x="138.9" y="58.4">I/O/GCK1</text>
<text x="174.7" y="55.9">P49</text>
<text x="229.9" y="57.2">SW_DIP_x04</text>
<text x="233.6" y="54.6">SW1</text>
<text x="43.1" y="61">~{BR}</text>
<text x="75.2" y="61">A14</text>
<text x="75.2" y="63.5">A15</text>
<text x="138.9" y="63.5">I/O/GSR</text>
<text x="174.7" y="63.5">P74</text>
<text x="43.1" y="66">~{FC0}</text>
<text x="43.1" y="68.6">~{FC1}</text>
<text x="43.1" y="71.1">~{FC2}</text>
<text x="75.2" y="66">A16</text>
<text x="75.2" y="68.6">A17</text>
<text x="75.2" y="71.1">A18</text>
<text x="138.9" y="66">I/O/GTS3</text>
<text x="138.9" y="68.6">I/O/GTS4</text>
<text x="138.9" y="71.1">I/O/GTS1</text>
<text x="174.7" y="66">P76</text>
<text x="174.7" y="68.6">P77</text>
<text x="174.7" y="71.1">P78</text>
<text x="43.1" y="76.2">~{VPA}</text>
<text x="75.2" y="73.7">A19</text>
<text x="75.2" y="76.2">A20</text>
<text x="138.9" y="73.7">I/O/GTS2</text>
<text x="138.9" y="76.2">P6</text>
<text x="174.7" y="73.7">P79</text>
<text x="174.7" y="76.2">P80</text>
<text x="241.2" y="74.9">GND</text>
<text x="251.5" y="77.5">VCC</text>
<text x="43.1" y="78.7">E</text>
<text x="43.1" y="81.3">~{VMA}</text>
<text x="75.2" y="81.3">A22</text>
<text x="75.2" y="78.7">A21</text>
<text x="75.2" y="83.8">A23</text>
<text x="138.9" y="78.7">P7</text>
<text x="138.9" y="81.3">P8</text>
<text x="138.9" y="83.8">P9</text>
<text x="174.7" y="78.7">P81</text>
<text x="174.7" y="81.3">P82</text>
<text x="174.7" y="83.8">P85</text>
<text x="43.1" y="86.4">~{RST}</text>
<text x="43.1" y="88.9">~{HLT}</text>
<text x="76.2" y="88.9">D0</text>
<text x="138.9" y="86.4">P10</text>
<text x="174.7" y="86.4">P86</text>
<text x="251.8" y="86.6" transform="rotate(-90 251.8 86.6)">R11</text>
<text x="254.4" y="87.3" transform="rotate(-90 254.4 87.3)">10K</text>
<text x="43.1" y="91.4">~{BERR}</text>
<text x="76.2" y="91.4">D1</text>
<text x="76.2" y="94">D2</text>
<text x="138.9" y="91.4">I/O/GCK2</text>
<text x="138.9" y="94">P24</text>
<text x="174.7" y="91.4">P50</text>
<text x="174.7" y="94">P52</text>
<text x="255.3" y="92.7">R13</text>
<text x="255.9" y="90.2">1K</text>
<text x="267.3" y="92.7">J3</text>
<text x="267.3" y="90.2">A500_MODE</text>
<text x="43.1" y="96.5">~{INT2}</text>
<text x="43.1" y="99.1">~{INT6}</text>
<text x="76.2" y="96.5">D3</text>
<text x="76.2" y="99.1">D4</text>
<text x="76.2" y="101.6">D5</text>
<text x="138.9" y="96.5">P25</text>
<text x="138.9" y="99.1">I/O/GCK3</text>
<text x="138.9" y="101.6">P28</text>
<text x="174.7" y="96.5">P53</text>
<text x="174.7" y="99.1">P54</text>
<text x="174.7" y="101.6">P55</text>
<text x="229.2" y="100.3">U11</text>
<text x="259" y="97.8">GND</text>
<text x="43.1" y="106.7">~{OVR}</text>
<text x="43.1" y="104.1">XRDY</text>
<text x="76.2" y="106.7">D7</text>
<text x="76.2" y="104.1">D6</text>
<text x="138.9" y="104.1">P29</text>
<text x="138.9" y="106.7">P30</text>
<text x="174.7" y="104.1">P56</text>
<text x="174.7" y="106.7">P58</text>
<text x="207" y="104.1">VCC</text>
<text x="225.7" y="102.9">74LVC1G32</text>
<text x="43.1" y="113">CFGOUT</text>
<text x="43.1" y="109.2">~{DTACK}</text>
<text x="76.2" y="111.8">D9</text>
<text x="76.2" y="109.2">D8</text>
<text x="138.9" y="109.2">P32</text>
<text x="138.9" y="111.8">P33</text>
<text x="174.7" y="109.2">P59</text>
<text x="174.7" y="111.8">P60</text>
<text x="211.5" y="110.5">C28</text>
<text x="211.5" y="113">0.1u</text>
<text x="255.9" y="109.9">J5</text>
<text x="255.9" y="112.4">To JP15</text>
<text x="43.1" y="118.1">NC</text>
<text x="43.1" y="115.6">CFGIN</text>
<text x="75" y="119.4">D12</text>
<text x="75" y="116.8">D11</text>
<text x="75" y="114.3">D10</text>
<text x="138.9" y="114.3">P34</text>
<text x="138.9" y="119.4">P87</text>
<text x="174.7" y="114.3">P61</text>
<text x="174.7" y="119.4">P63</text>
<text x="206.9" y="119.4">GND</text>
<text x="220.1" y="119" transform="rotate(-90 220.1 119)">R12</text>
<text x="222.6" y="119" transform="rotate(-90 222.6 119)">10K</text>
<text x="251.5" y="116.8">VCC</text>
<text x="43.1" y="121.9">GND</text>
<text x="43.1" y="124.5">GND</text>
<text x="75" y="124.5">D14</text>
<text x="75" y="121.9">D13</text>
<text x="138.9" y="121.9">P89</text>
<text x="138.9" y="124.5">P90</text>
<text x="174.7" y="121.9">P64</text>
<text x="174.7" y="124.5">P65</text>
<text x="43.1" y="129.5">GND</text>
<text x="43.1" y="127">GND</text>
<text x="75" y="127">D15</text>
<text x="138.9" y="127">P91</text>
<text x="138.9" y="129.5">P92</text>
<text x="174.7" y="127">P66</text>
<text x="174.7" y="129.5">P67</text>
<text x="222.1" y="127">GND</text>
<text x="251.8" y="126" transform="rotate(-90 251.8 126)">R2</text>
<text x="254.4" y="126.6" transform="rotate(-90 254.4 126.6)">10K</text>
<text x="255.9" y="129.5">1K</text>
<text x="268" y="130.8">J2</text>
<text x="43.1" y="132.1">GND</text>
<text x="43.1" y="134.6">GND</text>
<text x="43.1" y="137.2">GND</text>
<text x="74.9" y="137.2">~{UDS}</text>
<text x="76.4" y="134.6">~{AS}</text>
<text x="138.9" y="132.1">P93</text>
<text x="138.9" y="134.6">P94</text>
<text x="138.9" y="137.2">P95</text>
<text x="174.7" y="132.1">P68</text>
<text x="174.7" y="134.6">P70</text>
<text x="174.7" y="137.2">P71</text>
<text x="213.4" y="134">+3.3V</text>
<text x="255.3" y="132.1">R14</text>
<text x="259" y="137.2">GND</text>
<text x="43.1" y="139.7">GND</text>
<text x="43.1" y="142.2">GND</text>
<text x="75.2" y="139.7">~{LDS}</text>
<text x="76" y="142.2">R~{W}</text>
<text x="138.9" y="139.7">P96</text>
<text x="138.9" y="142.2">P97</text>
<text x="174.7" y="139.7">P72</text>
<text x="174.7" y="142.2">P73</text>
<text x="32.3" y="147.3">GND</text>
<text x="174.8" y="149.9">TMS</text>
<text x="175.6" y="147.3">TDI</text>
<text x="69.2" y="154.3">VCC</text>
<text x="74.9" y="154.5">PWR_FLAG</text>
<text x="86.8" y="155.4">AZ1117CR-3.3</text>
<text x="92.6" y="152.8">U1</text>
<text x="152.2" y="156" transform="rotate(-90 152.2 156)">GND</text>
<text x="154.7" y="156" transform="rotate(-90 154.7 156)">GND</text>
<text x="157.2" y="156" transform="rotate(-90 157.2 156)">GND</text>
<text x="159.8" y="156" transform="rotate(-90 159.8 156)">GND</text>
<text x="162.3" y="156" transform="rotate(-90 162.3 156)">GND</text>
<text x="164.9" y="156" transform="rotate(-90 164.9 156)">GND</text>
<text x="167.4" y="156" transform="rotate(-90 167.4 156)">GND</text>
<text x="169.9" y="156" transform="rotate(-90 169.9 156)">GND</text>
<text x="174.8" y="154.9">TDO</text>
<text x="174.9" y="152.4">TCK</text>
<text x="228" y="151.7">J1</text>
<text x="44.7" y="156.2">PWR_FLAG</text>
<text x="82.6" y="160.7">C5</text>
<text x="89.2" y="159.4">VI</text>
<text x="96.2" y="159.4">VO</text>
<text x="109.2" y="160.7">C9</text>
<text x="118.1" y="158.3">+3.3V</text>
<text x="47.5" y="166.4">GND</text>
<text x="82.6" y="163.2">47u</text>
<text x="95" y="163.2" transform="rotate(-90 95 163.2)">GND</text>
<text x="109.2" y="163.2">10u</text>
<text x="162.5" y="166.4">GND</text>
<text x="216.6" y="164.4">GND</text>
<text x="35.8" y="172.1">+3.3V</text>
<text x="92" y="172.1">GND</text>
<text x="139.1" y="171.5">X1</text>
<text x="143.8" y="168.3">+3.3V</text>
<text x="51.4" y="176.5">VCC</text>
<text x="60.3" y="176.5">VCC</text>
<text x="66.3" y="176.5">+3.3V</text>
<text x="147.7" y="178.7" transform="rotate(-90 147.7 178.7)">Vdd</text>
<text x="156.8" y="175.9">R1</text>
<text x="156.8" y="178.4">33</text>
<text x="41.3" y="182.2">C1</text>
<text x="41.3" y="184.8">0.1u</text>
<text x="47.1" y="185.4">47u</text>
<text x="48.2" y="182.9">C2</text>
<text x="55.8" y="182.9">C27</text>
<text x="56" y="185.4">47u</text>
<text x="71.8" y="182.9">C3</text>
<text x="71.8" y="185.4">0.1u</text>
<text x="80.6" y="182.9">C4</text>
<text x="80.6" y="185.4">0.1u</text>
<text x="89.5" y="182.9">C6</text>
<text x="89.5" y="185.4">0.1u</text>
<text x="98.4" y="182.9">C7</text>
<text x="98.4" y="185.4">0.1u</text>
<text x="107.3" y="182.9">C8</text>
<text x="107.3" y="185.4">0.1u</text>
<text x="116.2" y="182.9">C10</text>
<text x="116.2" y="185.4">0.1u</text>
<text x="125.1" y="182.9">C11</text>
<text x="125.1" y="185.4">0.1u</text>
<text x="141.9" y="181">EN</text>
<text x="147.7" y="184.8" transform="rotate(-90 147.7 184.8)">GND</text>
<text x="147.7" y="181">OUT</text>
<text x="152.4" y="184.8">50MHz</text>
<text x="51.3" y="191.8">GND</text>
<text x="60.2" y="191.8">GND</text>
<text x="120.5" y="191.8">GND</text>
<text x="36.7" y="194.9">GND</text>
<text x="144.7" y="193.7">GND</text>
</g>
<g font-size="1.8" fill="#a90000">
<text x="40.6" y="29.2">3</text>
<text x="40.6" y="26.7">4</text>
<text x="79.4" y="29.2">21 A2</text>
<text x="79.4" y="29.2">21</text>
<text x="79.4" y="26.7">23</text>
<text x="150.9" y="27.6" transform="rotate(-90 150.9 27.6)">5</text>
<text x="153.4" y="28.2" transform="rotate(-90 153.4 28.2)">57</text>
<text x="156" y="28.2" transform="rotate(-90 156 28.2)">98</text>
<text x="158.5" y="28.2" transform="rotate(-90 158.5 28.2)">26</text>
<text x="161" y="28.2" transform="rotate(-90 161 28.2)">38</text>
<text x="163.6" y="28.2" transform="rotate(-90 163.6 28.2)">51</text>
<text x="166.1" y="28.2" transform="rotate(-90 166.1 28.2)">88</text>
<text x="40.6" y="34.3">9</text>
<text x="79.4" y="34.3">18</text>
<text x="79.4" y="31.7">20</text>
<text x="134.6" y="31.7">11</text>
<text x="134.6" y="34.3">12</text>
<text x="180.3" y="31.7">35</text>
<text x="180.3" y="34.3">36</text>
<text x="40" y="39.4">10</text>
<text x="40.6" y="36.8">8</text>
<text x="79.4" y="36.8">15</text>
<text x="79.4" y="39.4">17</text>
<text x="79.4" y="41.9">22</text>
<text x="134.6" y="36.8">13</text>
<text x="134.6" y="39.4">14</text>
<text x="134.6" y="41.9">15</text>
<text x="180.3" y="36.8">37</text>
<text x="180.3" y="39.4">39</text>
<text x="180.3" y="41.9">40</text>
<text x="40" y="44.4">34</text>
<text x="40" y="47">36</text>
<text x="79.4" y="44.4">24</text>
<text x="79.4" y="47">26</text>
<text x="134.6" y="47">17</text>
<text x="134.6" y="44.4">16</text>
<text x="180.3" y="44.4">41</text>
<text x="180.3" y="47">42</text>
<text x="40" y="49.5">38</text>
<text x="79.4" y="49.5">28</text>
<text x="79.4" y="52.1">30</text>
<text x="134.6" y="49.5">18</text>
<text x="134.6" y="52.1">19</text>
<text x="180.3" y="49.5">43</text>
<text x="180.3" y="52.1">46</text>
<text x="40" y="59.7">54</text>
<text x="40" y="54.6">56</text>
<text x="40" y="57.1">58</text>
<text x="79.4" y="54.6">32</text>
<text x="79.4" y="57.1">33</text>
<text x="79.4" y="59.7">35</text>
<text x="134.6" y="54.6">20</text>
<text x="134.6" y="57.1">22</text>
<text x="180.3" y="54.6">49</text>
<text x="220.1" y="56.8" transform="rotate(-90 220.1 56.8)">4</text>
<text x="227.7" y="56.8" transform="rotate(-90 227.7 56.8)">1</text>
<text x="40" y="64.8">25</text>
<text x="79.4" y="62.2">37</text>
<text x="79.4" y="64.8">39</text>
<text x="134.6" y="62.2">99</text>
<text x="135.2" y="64.8">1</text>
<text x="180.3" y="62.2">74</text>
<text x="180.3" y="64.8">76</text>
<text x="229.8" y="63.5">1</text>
<text x="40" y="67.3">27</text>
<text x="40" y="69.8">29</text>
<text x="79.4" y="67.3">41 A17</text>
<text x="79.4" y="67.3">41</text>
<text x="79.4" y="69.8">46</text>
<text x="135.2" y="67.3">2</text>
<text x="135.2" y="69.8">3</text>
<text x="180.3" y="67.3">77</text>
<text x="180.3" y="69.8">78</text>
<text x="229.8" y="71.1">4</text>
<text x="40" y="74.9">42</text>
<text x="40" y="77.5">44</text>
<text x="79.4" y="72.4">48</text>
<text x="79.4" y="74.9">50</text>
<text x="79.4" y="77.5">52</text>
<text x="135.2" y="74.9">6</text>
<text x="135.2" y="72.4">4</text>
<text x="135.2" y="77.5">7</text>
<text x="180.3" y="72.4">79</text>
<text x="180.3" y="74.9">80</text>
<text x="180.3" y="77.5">81</text>
<text x="40" y="80">45</text>
<text x="79.4" y="80">51 A22</text>
<text x="79.4" y="80">51</text>
<text x="79.4" y="82.5">53</text>
<text x="135.2" y="80">8</text>
<text x="135.2" y="82.5">9</text>
<text x="180.3" y="80">82</text>
<text x="180.3" y="82.5">85</text>
<text x="40" y="85.1">47</text>
<text x="40" y="87.6">49</text>
<text x="79.4" y="87.6">69</text>
<text x="134.6" y="85.1">10</text>
<text x="180.3" y="85.1">86</text>
<text x="262.2" y="88.9">2</text>
<text x="40" y="95.2">13</text>
<text x="40" y="90.2">40</text>
<text x="79.4" y="90.2">71 D1</text>
<text x="79.4" y="90.2">71</text>
<text x="79.4" y="92.7">73</text>
<text x="79.4" y="95.2">75</text>
<text x="134.6" y="90.2">23</text>
<text x="134.6" y="92.7">24</text>
<text x="134.6" y="95.2">25</text>
<text x="180.3" y="90.2">50</text>
<text x="180.3" y="92.7">52</text>
<text x="180.3" y="95.2">53</text>
<text x="262.2" y="91.4">1</text>
<text x="40" y="97.8">16</text>
<text x="79.4" y="97.8">77</text>
<text x="79.4" y="100.3">80</text>
<text x="134.6" y="97.8">27</text>
<text x="134.6" y="100.3">28</text>
<text x="180.3" y="97.8">54</text>
<text x="180.3" y="100.3">55</text>
<text x="40" y="105.4">11</text>
<text x="40" y="102.9">12</text>
<text x="40" y="107.9">60</text>
<text x="79.4" y="107.9">74</text>
<text x="79.4" y="105.4">76</text>
<text x="79.4" y="102.9">78</text>
<text x="134.6" y="102.9">29</text>
<text x="134.6" y="105.4">30</text>
<text x="134.6" y="107.9">32</text>
<text x="180.3" y="102.9">56</text>
<text x="180.3" y="105.4">58</text>
<text x="180.3" y="107.9">59</text>
<text x="250.8" y="107.3">1</text>
<text x="40.6" y="111.8">5</text>
<text x="79.4" y="113">70</text>
<text x="79.4" y="110.5">72</text>
<text x="134.6" y="110.5">33</text>
<text x="134.6" y="113">34</text>
<text x="180.3" y="110.5">60</text>
<text x="180.3" y="113">61</text>
<text x="250.8" y="109.8">2</text>
<text x="250.8" y="112.4">3</text>
<text x="40" y="116.8">14</text>
<text x="40.6" y="114.3">6</text>
<text x="79.4" y="118.1">63</text>
<text x="79.4" y="115.6">65</text>
<text x="134.6" y="118.1">87</text>
<text x="180.3" y="118.1">63</text>
<text x="40.6" y="120.6">1</text>
<text x="40.6" y="123.2">2</text>
<text x="40.6" y="125.7">7</text>
<text x="79.4" y="120.6">61 D13</text>
<text x="79.4" y="125.7">57</text>
<text x="79.4" y="123.2">59</text>
<text x="79.4" y="120.6">61</text>
<text x="134.6" y="120.6">89</text>
<text x="134.6" y="123.2">90</text>
<text x="134.6" y="125.7">91</text>
<text x="180.3" y="120.6">64</text>
<text x="180.3" y="123.2">65</text>
<text x="180.3" y="125.7">66</text>
<text x="40" y="128.3">19</text>
<text x="40" y="130.8">31</text>
<text x="134.6" y="128.3">92</text>
<text x="134.6" y="130.8">93</text>
<text x="180.3" y="128.3">67</text>
<text x="180.3" y="130.8">68</text>
<text x="262.2" y="130.8">1</text>
<text x="262.2" y="128.3">2</text>
<text x="40" y="133.3">43</text>
<text x="40" y="135.9">55</text>
<text x="79.4" y="135.9">66</text>
<text x="79.4" y="133.3">68</text>
<text x="134.6" y="133.3">94</text>
<text x="134.6" y="135.9">95</text>
<text x="180.3" y="133.3">70</text>
<text x="180.3" y="135.9">71</text>
<text x="40" y="138.4">67</text>
<text x="40" y="141">79</text>
<text x="79.4" y="141">62</text>
<text x="79.4" y="138.4">64</text>
<text x="134.6" y="138.4">96</text>
<text x="134.6" y="141">97</text>
<text x="180.3" y="138.4">72</text>
<text x="180.3" y="141">73</text>
<text x="223.5" y="143.5">1</text>
<text x="180.3" y="146">45</text>
<text x="180.3" y="148.6">47</text>
<text x="223.5" y="146">2</text>
<text x="180.3" y="151.1">48</text>
<text x="180.3" y="153.7">83</text>
<text x="223.5" y="151.1">4</text>
<text x="223.5" y="153.7">5</text>
<text x="86.9" y="158.1">3</text>
<text x="99.6" y="158.1">2</text>
<text x="150.9" y="160.3" transform="rotate(-90 150.9 160.3)">21</text>
<text x="153.4" y="160.3" transform="rotate(-90 153.4 160.3)">31</text>
<text x="156" y="160.3" transform="rotate(-90 156 160.3)">44</text>
<text x="158.5" y="160.3" transform="rotate(-90 158.5 160.3)">62</text>
<text x="161" y="160.3" transform="rotate(-90 161 160.3)">69</text>
<text x="163.6" y="160.3" transform="rotate(-90 163.6 160.3)">75</text>
<text x="166.1" y="160.3" transform="rotate(-90 166.1 160.3)">84</text>
<text x="168.7" y="160.9" transform="rotate(-90 168.7 160.9)">100</text>
<text x="223.5" y="156.2">6</text>
<text x="93.7" y="165.4" transform="rotate(-90 93.7 165.4)">1</text>
<text x="139.7" y="179.7">1</text>
<text x="146.4" y="174.3" transform="rotate(-90 146.4 174.3)">4</text>
<text x="152.4" y="179.7">3</text>
<text x="146.4" y="187" transform="rotate(-90 146.4 187)">2</text>
</g>
<g font-size="1.8" fill="#000084">
<text x="99.9" y="25.4">A[1..23]</text>
<text x="266.3" y="24.8">MA[0..11]</text>
<text x="99.3" y="31.8">D[0..15]</text>
</g>
<g font-size="1.8" fill="#725600">
<text x="127" y="33">A500</text>
<text x="115.1" y="45.7">~{R_BUFOE}</text>
<text x="117.3" y="50.8">RAM_~{W}</text>
<text x="118.4" y="48.3">DQML</text>
<text x="118.7" y="53.3">DQMH</text>
<text x="119.9" y="55.9">~{CAS}</text>
<text x="119.9" y="58.4">~{RAS}</text>
<text x="115" y="63.5">~{FLASH_CE}</text>
<text x="113.6" y="66">~{IDE_ROMCS}</text>
<text x="115.8" y="71.1">~{IDE_CS2}</text>
<text x="115.8" y="73.7">~{IDE_CS1}</text>
<text x="117.9" y="76.2">IORDY</text>
<text x="113.9" y="83.8">FLASH_A18</text>
<text x="115.7" y="78.7">~{I_BUFOE}</text>
<text x="120.1" y="81.3">FLASH_BANK</text>
<text x="24.8" y="86.4">~{RST}</text>
<text x="117.2" y="94">~{RAMCS}</text>
<text x="239" y="90.2">A500_SW</text>
<text x="119.8" y="96.5">CKE</text>
<text x="119.9" y="99.1">BA0</text>
<text x="119.9" y="104.1">BA1</text>
<text x="228.8" y="129.5">FLASH_BANK_SW</text>
<text x="94.8" y="142.2">R~{W}</text>
<text x="113.9" y="139.7">FLASH_A19</text>
<text x="119" y="142.2">~{IORD}</text>
<text x="163.4" y="181">MEMCLK</text>
</g>
<g font-size="1.8" fill="#0f0f0f">
<text x="184.1" y="31.6">MA7</text>
<text x="184.1" y="34.2">MA1</text>
<text x="184.1" y="41.8">MA5</text>
<text x="184.1" y="36.7">MA6</text>
<text x="184.1" y="39.3">MA2</text>
<text x="124.8" y="44.3">~{R_BUFOE}16</text>
<text x="128.1" y="46.9">DQML</text>
<text x="184.1" y="46.9">MA4</text>
<text x="184.1" y="44.3">MA3</text>
<text x="127" y="49.4">RAM_~{W}</text>
<text x="127.8" y="52">DQMH</text>
<text x="184.1" y="52">~{RANGER_EN}</text>
<text x="184.1" y="49.4">~{RAM_EN}</text>
<text x="129.6" y="57">~{RAS}</text>
<text x="129.6" y="54.5">~{CAS}</text>
<text x="184.1" y="54.5">~{IDE_EN}</text>
<text x="184.1" y="62.1">A15</text>
<text x="184.1" y="64.7">A16</text>
<text x="203.7" y="63.4">~{RANGER_EN}</text>
<text x="206.6" y="60.9">~{RAM_EN}</text>
<text x="207.4" y="65.9">~{IDE_EN}</text>
<text x="118.8" y="68.6">~{IOWR}</text>
<text x="125.5" y="69.7">~{IDE_CS2}3</text>
<text x="128.5" y="67.2">~{IOWR}2</text>
<text x="184.1" y="67.2">A11</text>
<text x="184.1" y="69.7">A12</text>
<text x="204.7" y="68.5">~{FLASH_EN}</text>
<text x="28.5" y="77.4">E</text>
<text x="125.5" y="77.4">~{I_BUFOE}7</text>
<text x="125.5" y="72.3">~{IDE_CS1}4</text>
<text x="127.6" y="74.8">IORDY</text>
<text x="184.1" y="74.8">A13</text>
<text x="184.1" y="72.3">A14</text>
<text x="184.1" y="77.4">A9</text>
<text x="184.1" y="79.9">A10</text>
<text x="184.1" y="82.4">A7</text>
<text x="127.4" y="85">~{EXTEN}</text>
<text x="184.1" y="85">A8</text>
<text x="24.7" y="90.1">~{BERR}</text>
<text x="125.6" y="90.1">MEMCLK</text>
<text x="126.9" y="92.6">~{RAMCS}</text>
<text x="129.5" y="95.1">CKE</text>
<text x="184.1" y="92.6">~{UDS}</text>
<text x="184.1" y="90.1">~{FLASH_EN}</text>
<text x="184.1" y="95.1">~{AS}</text>
<text x="128.2" y="100.2">MA11</text>
<text x="129.6" y="97.7">BA0</text>
<text x="184.1" y="97.7">R~{W}</text>
<text x="184.1" y="100.2">~{LDS}</text>
<text x="23.8" y="107.8">~{DTACK}</text>
<text x="26" y="105.3">~{OVR}</text>
<text x="128.2" y="107.8">MA10</text>
<text x="129.4" y="105.3">MA9</text>
<text x="129.6" y="102.8">BA1</text>
<text x="184.1" y="105.3">D13</text>
<text x="184.1" y="102.8">~{DTACK}</text>
<text x="184.1" y="107.8">D12</text>
<text x="218.2" y="105.9">~{EXTEN}</text>
<text x="129.4" y="110.4">MA8</text>
<text x="129.4" y="112.9">MA0</text>
<text x="184.1" y="112.9">D14</text>
<text x="184.1" y="110.4">D15</text>
<text x="130.9" y="118">A4</text>
<text x="184.1" y="118">A20</text>
<text x="130.9" y="125.6">A2</text>
<text x="130.9" y="123.1">A1</text>
<text x="130.9" y="120.5">A3</text>
<text x="184.1" y="120.5">A21</text>
<text x="184.1" y="123.1">A23</text>
<text x="184.1" y="125.6">A18</text>
<text x="130.9" y="130.7">A5</text>
<text x="130.9" y="128.2">A6</text>
<text x="184.1" y="130.7">A22</text>
<text x="184.1" y="128.2">A19</text>
<text x="93.3" y="133.2">~{AS}</text>
<text x="123.8" y="133.2">~{OVR}</text>
<text x="184.1" y="135.8">E</text>
<text x="184.1" y="133.2">~{BERR}</text>
<text x="93.3" y="138.3">~{LDS}</text>
<text x="128.7" y="140.9">~{IORD}97</text>
<text x="184.1" y="140.9">A17</text>
<text x="184.1" y="138.3">~{RST}</text>
<text x="218.5" y="143.4">TMS</text>
<text x="184.1" y="148.5">TMS</text>
<text x="184.1" y="145.9">TDI</text>
<text x="218.5" y="148.5">TDO 3</text>
<text x="219.3" y="145.9">TDI</text>
<text x="184.1" y="153.6">TDO</text>
<text x="184.1" y="151">TCK</text>
<text x="218.6" y="151">TCK</text>
</g>
<text font-size="1.8" fill="#0000c2" x="221.6" y="159.3">JTAG</text>
<g font-size="1.4" fill="#a90000">
<text x="225.5" y="106">1</text>
<text x="235.7" y="107.3">4</text>
<text x="225.5" y="108.6">2</text>
</g>
</svg>
